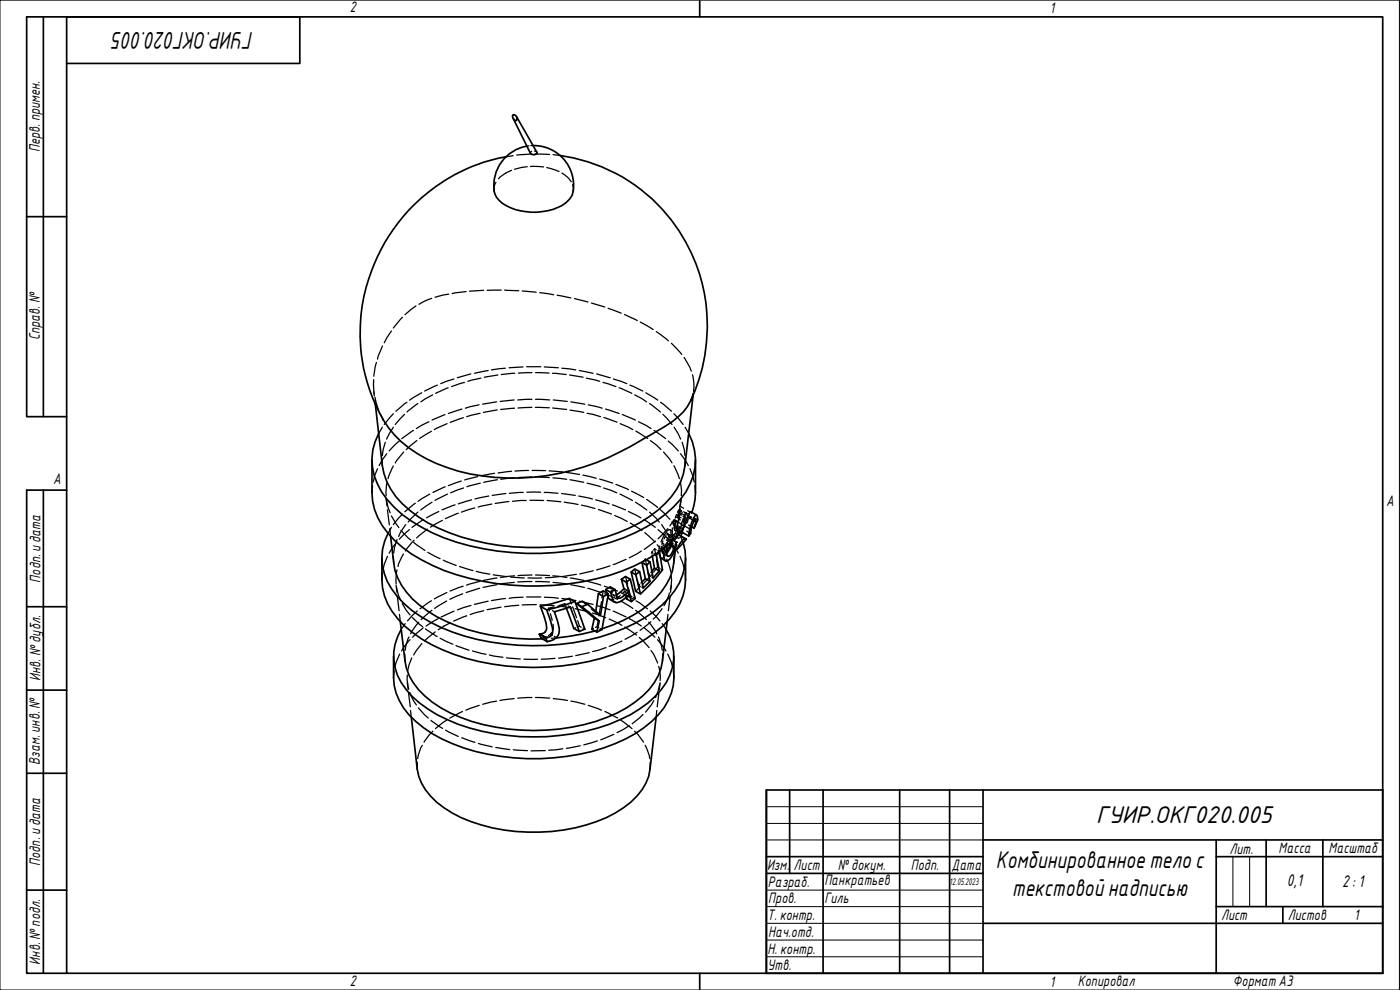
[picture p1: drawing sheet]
<svg xmlns="http://www.w3.org/2000/svg" width="420mm" height="297mm" viewBox="0 0 420 297" stroke-linecap="round" stroke-linejoin="round" font-family="sans-serif">
<g fill="none" stroke="#000" stroke-width=".51">
<path d="M153.9 34.5a1.11 1.11 0 0 1 1.1 .4 1.11 1.11 0 0 1 .1 1.2 1.14 1.14 0 0 1-1.2-1.6zM155 35l6.2 11a1.3 1.3 0 0 1-2 0l-5.2-10.5M151.8 47a53.8 53.8 0 0 0-39.2 74.3 31.7 31.7 0 0 0 18.5 17.8 65.9 65.9 0 0 0 47.9-.3 166.8 166.8 0 0 0 22.8-12.3 15.7 15.7 0 0 0 5.5-6.2M158.1 43.8a12 12 0 0 0-9.8 13.5M160 43.7a11.9 11.9 0 0 1 11.7 14.9 10.8 10.8 0 0 1-8.9 4.9 16.4 16.4 0 0 1-13-3.4l-.8-.9-.7-1.9M168.1 46.7a51.7 51.7 0 0 1 40.5 70.5l-1.3 3.1M208 118.5l-2.5 21.2a20.4 20.4 0 0 1-8.1 13.4 54.1 54.1 0 0 1-27 10.5 72.5 72.5 0 0 1-39-5.2 33.1 33.1 0 0 1-14.1-11.6l-1.2-2.3-.8-2.3-.6-2.5-2.1-18.4M111.6 138v9.8a20.1 20.1 0 0 0 6.8 14.4 49.8 49.8 0 0 0 22.5 11.3 78.8 78.8 0 0 0 49.2-3.6 35.9 35.9 0 0 0 15.3-11.9l.2-.8a5.8 5.8 0 0 1 1.8-3.6l1.6 .9M113.7 130a17.4 17.4 0 0 0 2.5 19.9 42.7 42.7 0 0 0 20.8 12.8 80.2 80.2 0 0 0 50.2-1.4 39 39 0 0 0 18.7-13.7 17.1 17.1 0 0 0 .8-17.6M208.7 138l-.1 11.8-1 3.9M204.3 159.5l2.4 1.3M204.5 159.6l-.2 .4-.3-.1"/>
<path d="M204.8 159.8l-.5 1M207.6 158l.7 .5M208.3 156.3l.6 .3M208.9 156.6l-.2-.6a4.9 4.9 0 0 0-1.4 3.5v.6l-.6 .7M208.9 156.6l-.6 1.9 1.1-2.5-.1-.9-.3-.6a5.6 5.6 0 0 0-1.9 3.7l-.4 2.6M114.6 167.4v6.6a19.1 19.1 0 0 0 6.8 13.8 51.7 51.7 0 0 0 26.3 11.4 73.2 73.2 0 0 0 39.9-4.3 34.7 34.7 0 0 0 15.1-11.5 16.7 16.7 0 0 0 3-9.4v-6.6M116.5 160a16.4 16.4 0 0 0 2.7 18.9 41.5 41.5 0 0 0 20.2 12 74.3 74.3 0 0 0 47.9-2.3 33.1 33.1 0 0 0 16.6-13.7 16.2 16.2 0 0 0 1.1-12M117.2 160.9l1 8.1a19.2 19.2 0 0 0 7.7 12.5 50.7 50.7 0 0 0 25.4 9.7l7.7 .6 3.9-.1M179.6 178.1l1.4-.8 1.6 .9M181.1 179l-1.5-.9-.8 5.3M181.8 176.9l1.5 .8 .9 2.8a1.58 1.58 0 0 0 2.1 0l2.6-2.3 .6 2.3M181.8 176.9l1.3-.8 1.5 .8-1.3 .8"/>
<path d="M181.8 176.9l.3 1M182.4 178.9l.4 .7 1.7 1.1M182.6 178.2l-1.5 .8-.9 5.6-3.9-3.3M182.6 178.2l-1.9 10.7-1.6 .8 .7-3.3M184.6 176.9l.6 2.2 .4 .3M185.4 179.3l.2 .1M186.5 173.8l1.2-.8 1.5 .8-1.2 .9zM186.5 173.8l.8 2.8 1.4 .9M187.3 176.6l-2.3 1.8M188 174.7l.7 2.8M188.7 177.5l-2.1 1.7-1 .2M189.2 173.8l1.4 5.8-1.1 .9-1.5-.8v-.5"/>
<path d="M189.4 171.6l1.4 5.8 1.4 .8M190.8 172.5l1.2-1 1 5 2.1-2.1M192 171.5l-1.5-.8-1.1 .9 1.4 .9M192.7 168.8l1 4.8M192.9 168.5l-.2 .3 1.4 .8M193.9 167.9l1.2 .7M194.1 169.6l1 4.8M195.1 168.6l.9 4.8 1.9-2.1M195.1 174.4l-1.4-.8-1 1M195.1 168.6l-1 1M195.8 166.9l.6 3.6M196.7 166.4l.3 .1"/>
<path d="M197 166.5l.9 4.8M197.9 171.3l-1.5-.8-.8 .9M197.9 165.5h.1M197.9 165.5l.9 5.5-2 2.5-4.6 4.7-1.4-5.7M197.9 165.5l-.9 1M198.2 167.4l1.6 .9M199.5 164.2l-.3 2.3a1.52 1.52 0 0 0 .9 1.9 5.2 5.2 0 0 0 2.5-3.4l.2-.5M200.2 163.6l-.2 1.8 1.2-1.8M200.7 163.3l2.5 1.5M201.5 163.8l-1.4 2.3 .2 .7 .5 .1a2.83 2.83 0 0 0 1.3-1.9l.3-.7M202.8 164.6l-.6 4.4a19 19 0 0 1-7.5 12.3 40.9 40.9 0 0 1-14 7.3M203.6 160.4l2.3 1.3"/>
<path d="M204.8 162.2l.7-.5 .5 .1-2.8 3zM118.1 196.8v6.6a18 18 0 0 0 6.7 13.1 44.7 44.7 0 0 0 21.6 9.8 68.9 68.9 0 0 0 38.2-3.2 33.3 33.3 0 0 0 14.7-10.7 16.1 16.1 0 0 0 2.9-9v-6.6M120.1 186.5l1.4 11.8a18.5 18.5 0 0 0 8.2 12.4 50.3 50.3 0 0 0 26.6 8.4 58.4 58.4 0 0 0 31.7-6.7 21.5 21.5 0 0 0 10.4-11.9l.4-2.2 1.4-11.8M120.4 188.8a15.3 15.3 0 0 0 1.5 18.1 37.6 37.6 0 0 0 19 11.5 67.8 67.8 0 0 0 45.3-2.5 30 30 0 0 0 13.8-11.1 15 15 0 0 0-.1-16M161.9 190.3l2 1zM161.9 190.3l.5 1.1 1.8 1.1M162.2 181.9l.6 1.7a12.2 12.2 0 0 1 1.2 4.6 1.84 1.84 0 0 1-1.9 2M162.2 181.9l1.9 1.1M163.8 191.4l.4 1.1M164.1 183l1.7 5.5a2.03 2.03 0 0 1-1.9 2.8M172.5 180.5l3 8.3-1.6 .7-1.7-.9-2.2-6.1M172.5 180.5l-2.8 1-5.6 1.5"/>
<path d="M172.5 180.5l-1.6-.9-8.7 2.3M173 181.1l5.4 4.4M173.9 189.5l-2.8-7.4-4.7 1.5a13.8 13.8 0 0 1 1.3 6.6 4.1 4.1 0 0 1-3.5 2.3M174.6 182l5.2 4.4M176.3 181.3l-1.5-.9-1.8 .7 1.6 .9M176.3 181.3l-1.7 .7M178.5 189.3l-3.7 .9-8 1.2M179.8 186.4l-1.4-.9-.8 3.3 1.5 .9M123.4 215.2l1.8 15.6a17.1 17.1 0 0 0 8 11.5 48.5 48.5 0 0 0 28.8 7.4 47.4 47.4 0 0 0 25.2-7.4 16.7 16.7 0 0 0 7.9-11.5l1.8-15.6"/>
</g>
<g fill="none" stroke="#000" stroke-width=".38">
<path d="M148.8 54.7a3.6 3.6 0 0 0-.5 2.6M153.5 51.1l-1.7 .8-2.2 1.7M154 46.7l-2.2 .3M158.2 50l-3.8 .8M158.7 43.7l-.6 .1M159.2 50l3.9 .1M159.3 43.7h.7M159.4 46.2l-4.3 .3M159.6 45.4l-.4 .6M160.4 45.3l.7 .3M160.5 46.2l4.4 .1M164.1 50.3l3.7 1.2"/>
<path d="M166 46.4l2.1 .3M168.7 51.9a7.6 7.6 0 0 1 2.7 2.6M171.8 55.4l.3 .9-.1 1.1M117.5 99.3l-2.2 3.6M120.8 95.2l-2.8 3.2M124.8 91.8l-3.3 2.6M129.5 89.5l-3.8 1.8M134.7 88.3l-4.1 .9M139.9 87.5l-4.2 .6M145.2 87.1l-4.3 .3M150.4 87l-4.2 .1M151.4 87l4.3 .2"/>
<path d="M156.7 87.3l4.2 .4M162 87.8l4.2 .6M167.2 88.6l4.1 .8M172.4 89.6l4.1 1M177.5 90.9l4 1.2M182.5 92.5l3.9 1.5M187.5 94.3l3.8 1.9M192.2 96.6l3.8 2.3M197 99.5l3.6 2.8M112.1 113.9l.2 4.3M112.2 117.5l.1 1.3M112.5 119.2l1.2 4"/>
<path d="M113 108.8l-.8 4.1M114.8 103.8l-1.5 3.9M126.6 117.8l-3.7 2.3M129.9 118.5l-3.6 2.1M131.3 115.6l-3.9 1.7M134.5 116.4l-3.8 1.6M136.2 113.7l-3.9 1.4M139.4 114.7l-3.9 1.3M141.3 112.2l-4.1 1.1M144.3 113.5l-3.9 .9M146.5 111.2l-4.1 .8M149.4 112.5l-4 .7"/>
<path d="M151.7 110.5l-4.2 .5M154.5 112l-4.1 .4M157 110.1l-4.2 .2M158.1 110h4.2M159.6 119.8l-4.2 .2M159.6 111.8l-4 .1M160.7 119.8l4.3 .2M160.7 111.8l4.1 .1M163.3 110.1l4.3 .2M165.8 112l4.1 .4M168.6 110.5l4.2 .5M170.9 112.5l4.1 .7"/>
<path d="M173.9 111.2l4.1 .8M176 113.5l4 .9M179.1 112.2l4 1.1M181 114.7l3.8 1.3M184.1 113.7l4 1.4M185.8 116.4l3.8 1.6M189 115.6l3.9 1.7M190.5 118.5l3.6 2.1M193.8 117.8l3.6 2.3M201.5 103l3.1 3.3M205.3 107.3l1.8 3 .4 1.1M207.8 112.4l.4 2.3v2.3"/>
<path d="M208 118.1l-.7 2.2M208.1 118l-.1 .5M208.2 116.9v.6M112.5 120.1l.1 1.2M114.1 124.2l1 1.8M114.7 137.7v2M114.7 128.2l-1 1.8M115.6 132.7l-.6 2.2-.3 1.8M116.1 136.1l-2.3 3.6M118 139.8l-1.5 3.8M118 124.1l-2.7 3.3M118 128.2l-2 3.5"/>
<path d="M119.8 132.3l-3 3M121.2 135.6l-2.6 3.3M121.4 124.3l-2.8 3.1M122.1 120.7l-3.3 2.7M124.1 129.1l-3.5 2.5M125.1 132.2l-3.2 2.7M125.4 121.1l-3.2 2.5M128.7 126.5l-3.7 2.1M129.5 129.4l-3.6 2.2M133.5 124.4l-3.8 1.6M134.2 127.1l-3.8 1.8M138.6 122.7l-4 1.4"/>
<path d="M139.1 125.3l-4 1.4M143.8 121.5l-4.2 1M144.1 124l-4 1M149 120.6l-4.2 .7M149.2 123l-4.1 .7M154.3 120l-4.2 .4M154.4 122.5l-4.2 .4M159.6 122.2l-4.2 .2M160.7 122.2l4.1 .2M165.9 122.4l4.2 .5M166.1 120l4.1 .4M171.1 123l4.1 .7"/>
<path d="M171.3 120.6l4.2 .7M176.2 124l4 1M176.5 121.5l4.2 1M181.2 125.3l4 1.4M181.7 122.7l4.1 1.4M186.1 127.1l3.8 1.8M186.8 124.4l3.9 1.6M190.8 129.3l3.6 2.3M191.6 126.5l3.8 2.1M194.9 121.1l3.3 2.5M195.2 132.2l3.2 2.7M196.3 129.1l3.5 2.5"/>
<path d="M198.2 120.7l3.3 2.7M198.9 124.3l2.8 3.1M199.1 135.6l2.6 3.3M200.5 132.3l3.1 3M202.2 139.7l1.7 3.9M202.2 124.1l2.8 3.3M202.3 128.2l2 3.5M204.2 136.1l1.4 1.9 1 1.7M204.7 132.7l.7 2.2 .1 1.8M205.6 128.2l1.1 1.8M205.6 137.7l-.1 2M111.8 145.7l-.2 2.1"/>
<path d="M113.3 140.6l-.9 2.3-.4 1.7M115.9 149.5l.2 2.3M116 149.8l.5 2.6 .6 1.4M116.2 144.6l-.3 4.2M116.3 153l.5 4.5M117 158.6l.2 2.3M117.5 154.8l2.2 3.5M117.5 158.2l-1 1.8M120.3 159.1l3 2.9M120.8 154.3l-2.8 3.1M121.8 157.4l-1.7 2.4-.5 1.2M122.9 158.9l-3.1 2.9"/>
<path d="M124.7 151l-3.2 2.5M125.4 153.7l-2.9 2.9M127.1 155.9l-3.5 2.3M128.3 158.7l-3.3 2.7M129 148.3l-3.5 2.1M129.7 150.7l-3.5 2.3M131.7 153.5l-3.7 1.9M132.8 156.1l-3.6 2.1M133.6 146l-3.7 1.8M134.3 148.3l-3.7 1.9M136.6 151.5l-3.9 1.5M137.5 154l-3.8 1.6"/>
<path d="M138.4 144.3l-3.8 1.4M139.1 146.4l-3.8 1.5M141.5 150l-4 1.2M142.5 152.4l-4 1.3M143.4 143l-4 1M144.1 145l-4 1M146.7 148.8l-4.1 .9M147.6 151.2l-4.1 .9M148.5 142l-4.1 .7M149.3 143.9l-4.1 .8M151.8 148.1l-4.1 .5M152.7 150.5l-4.1 .6"/>
<path d="M153.5 141.4l-4 .5M154.4 143.4l-4.1 .4M157 147.8l-4.2 .2M157.9 150.2l-4.1 .2M158.1 147.7h4.1M158.6 141.1l-4 .2M159 150.1l4.1 .1M159.6 143.1l-4.1 .2M159.7 141.1l4.1 .1M160.7 143.1l4.1 .2M163.3 147.8l4.1 .2M164.2 150.2l4.1 .3"/>
<path d="M164.8 141.3l4.1 .3M165.9 143.4l4.2 .4M168.5 148.1l4.2 .5M169.4 150.7l4.1 .7M169.9 141.7l4 .7M171.1 143.9l4.1 .8M173.7 148.8l4.1 .9M174.5 151.6l4.1 1M174.9 142.5l4 1M176.2 145l4 1M178.8 150l4 1.2M179.6 152.9l3.9 1.3"/>
<path d="M180 143.7l3.9 1.3M181.2 146.4l3.9 1.5M183.8 151.5l3.9 1.5M184.5 154.7l3.7 1.7M184.8 145.3l3.8 1.6M186.1 148.3l3.7 1.9M188.6 153.5l3.7 1.9M189.2 157l3.5 2.2M189.5 147.4l3.7 1.9M190.7 150.7l3.4 2.3M193.2 155.9l3.5 2.3M193.5 159.8l3.1 2.8"/>
<path d="M194.1 149.8l3.3 2.5M194.9 153.7l3 2.9M197.5 158.9l3 2.9M198.1 152.9l2.9 2.9M198.6 157.4l2.1 3.6M199.9 159.8l-1.5 2.8M200.4 158.6l-2.9 3.1M201 158.9l.9 .5M201.2 159.1l-.4-.2-.5 .4M201.3 159.5l.1 .6M201.7 156.6l2.2 3.5M201.8 158.4v1.6l.4 .6"/>
<path d="M202.2 156.1l-.3 1.1M202.2 156.1l1.1 .6M202.2 156.1l-1.2 1.7M202.2 157.7l.6 .3M202.3 157.1l-.1 .6M202.3 158.4l.3 .7M202.3 158.4l.5 .3M202.5 156.1l2 1 .3-.7M202.5 156.1l-.1 .5M202.5 159.1l.5 .3M202.6 155.8l-.1 .3M202.7 159.9l.1 .3"/>
<path d="M202.7 159.9l1.1 .7M202.7 159.9l-.9 1.1M202.8 155.1l-.1 .3M202.8 155.1l1.1 .6M202.8 159.9l.8 .5M202.8 156.4l-.6 1.3M203.1 156.2l-.8 2.2M203.1 154.4l-.3 .7M203.3 159.9l.2 1.3M203.3 157.7l-.5 1.8M203.3 158.4l.5 .2M203.4 158.9l.3 .2"/>
<path d="M203.4 158.9l-.1 .5M203.4 159l.5 .3M203.4 157l-.5 1.4M203.5 158.7l-.1 .2M203.5 157.5l-.4 4M203.6 159.7l.5 .3M203.6 155.7l.6 .3M203.6 155.7l-.1 .6M203.6 156.1l-.1 1M203.6 153.1l1.2 .6M203.6 153.4l.1 .2M203.6 153.1v.1"/>
<path d="M203.6 153.1l-.3 .6M203.7 153.6l1.8 1.1M203.7 153.6l-.4 1.4M203.7 155.2l-.1 .5M203.8 155.1l-.1 .5M203.8 154.7v.4l.6 .3M203.8 154.2h.1M203.9 158.1l1.1 .6-.1 .7M203.9 158.1l-.2 .3M203.9 158.5l-.1 .1M203.9 158.1v.2M203.9 154.2l.6 .3"/>
<path d="M203.9 154.2l-.1 .2M204 152.7v.2M204 159.7v.2M204 152.9l-.6 2.2M204 152.9l.5 .3M204 152.3v.3M204 152v-.2l1.2 .7M204 159.3l.3 .2M204.1 152.5l-.5 4M204.2 157.9l-.4 .7M204.2 144.6l.3 2.5v1.7M204.3 157.3l1.1 .7"/>
<path d="M204.4 149.8l-.4 2M204.5 154.6l-.7-.4v.5M204.5 149.5l-.3 2.1M204.7 159.2l-.2 .4M204.7 157.1l-.8 2.4M204.8 156.4l.9 .6M204.8 159.6v.2M204.8 156.4l.6 .3M205 156.3l1.1 .7 .1-.4M205 155.8l.6 .3M205 154.9l.6 .3-.1 1.4M205 154.9l.7 .3"/>
<path d="M205.1 158l-.3 .9M205.1 155.6l-.3 .8M205.2 153.5l.5 .4M205.4 157.1l-.2 1.1M205.4 157.8l2 1.1M205.5 156.2l-.3 1.1M205.7 155.2l-.1 .3M205.7 155.2h.1M205.7 153.8l-.3 .9M205.7 153.8l1.2 .7M205.7 153.9l-.6 2.2M205.9 154.4l1.2 .7-.3 .6"/>
<path d="M206.1 159.4l1.2 .7M206.4 153.2l1.2 .7M206.4 155.2l1.9 1.1M206.4 156.3l-.3 .7M206.6 155.7l-.3 .7M206.6 157.5l1 .5M206.7 155.4l.3-.3 .6 .3M207.1 140.6l.9 2.3 .3 1.7M207.4 153.6l.1 .1M207.5 153.8l.1 .1M207.6 153.8v.1M207.6 153.7v.1"/>
<path d="M208.1 155.7l.5 .3M208.2 155.7l.5 .3M208.2 155.3l1.2 .7M208.5 145.7l.2 2.1M114.7 171.9l-.1 2.1M116.3 166.9l-1.4 4M118 166.9l.2 2.1M118.9 175.6l.2 2.1M119 176.2l.6 2.4 .7 1.5M119.1 162.5l-2.3 3.5M119.1 171l-.2 4.2M119.2 161.9l-.8 2.5-.2 1.5"/>
<path d="M119.3 178.9l.5 4.3M121.1 166.2l-1.5 3.1-.2 .7M124.1 162.7l3.4 2.4M124.3 162.1l-2.6 3.2M128.4 165.7l3.7 1.9M133 168.1l3.9 1.6M134.1 177.8l-3.7 1.9M137.9 170l4 1.2M138.9 178.2l-3.9 1.6M139 175.9l-3.9 1.4M142.9 171.4l4.1 .9M144 176.5l-4.1 1.3"/>
<path d="M144 174.4l-4 1.2M148 172.5l4.1 .5M149.1 175.4l-4.1 .9M149.2 173.4l-4.2 .8M151.7 179.6l-4.2 .6M153.2 173.2l4.2 .2M154.4 174.7l-4.2 .5M154.4 172.8l-4.2 .5M157 179.2l-4.2 .3M158.1 179.1h4.2M158.4 173.4h4.2M159.6 174.5l-4.2 .1"/>
<path d="M159.6 172.5l-4.2 .2M160.7 174.5l4.2 .1M160.7 172.5l4.2 .2M163.4 179.2l4.2 .3M165.9 172.8l4.2 .5M166 174.7l4.2 .5M167.8 173l-4.2 .3M168.7 179.6l4.1 .6M170.9 179.6l.6 1.6M171.1 173.4l4.2 .8M171.3 175.4l4.1 .9M173 172.3l-4.2 .7"/>
<path d="M176.3 174.4l4 1.2M176.4 176.5l4.1 1.3M178.1 171.2l-4.1 1M181 177.3l-.3 2.1M181.4 175.9l3.9 1.4M181.5 178.2l3.9 1.6M182.1 177.9l.1 .3M182.3 178.5l.1 .4M183 179.8l.2 .1M183.1 169.8l-4 1.2M183.1 176.1l.2 .5M183.4 179.9l.2 .1"/>
<path d="M183.5 177.2l.2 .8M183.9 178.4l.3 .2M184.1 178.5l.4 .3M184.2 178.6h.3M184.2 179.9l-.6 .1M184.2 178.6l.4 .3M185 178.4l-.2 .1M185.4 179.3l-.4-.2 .5 .3M186.1 178.7l-1.3 .9M186.2 177.8l3.8 1.9M187.5 177.4l.5 .3M187.5 177.4l.1 .6"/>
<path d="M187.5 177.4l-.7 .6M187.7 173l.6 2.2M187.8 178.6l.2 .6M187.9 167.8l-3.9 1.6M188.4 179.4l-.4 .3M188.4 177.9l.5 .3M188.6 176.5l.6 2.2M189.2 178.7l-.4 .4M189.2 178.7l.5 .3M190.1 179.3l.5 .3M190.5 170.7l.4 1.6M191.3 174l.3 1.6"/>
<path d="M191.6 175.6l.5 .3M192 175.3l-.4 .3M192.2 176l-1.4 1.4M192.5 165.3l-3.7 2.1M192.6 176.1l.4 .4M192.7 174.6l-.4 .3M193.2 168.3l-.3 .2M193.7 167.8h.1M193.7 167.8l-.3 .2M193.7 167.8l.3 1.6M193.9 167.9h.1M194.3 171l.3 1.6"/>
<path d="M194.6 172.6l.5 .2M194.9 172.2l-.3 .4M195.5 172.5l-2.6 2.9M195.6 173.2l.4 .2M195.6 165.7l.3 .2M195.6 165.7v.4M195.6 171.4l-.3 .4M195.7 166.5l.1 .4M195.9 165.3l-.3 .4M196.3 166.1l.4 .3M196.5 164.6l.4 .4M196.5 164.6l-.3 .4"/>
<path d="M196.5 164.6l.3 2.3M196.7 162.4l-3.3 2.4M197 167.9l.4 2.2M197.2 163.4l2.4 3.4M197.4 170.1l.5 .3M197.4 170.1l-1.2 1.6M197.4 165.2l.5 .3M198 163.8l-.3 1.3 .2 1.6M198 167.1l.2 .3M198.3 170.7l.5 .3M198.5 164v.6M198.5 164.6l.5 .2"/>
<path d="M198.6 165.2l.3 .8 .6 .4M198.6 165.2l.5 .3M198.8 162.9l.4 .3M198.8 162.9l-.2 .5M198.9 162.3l-.1 .6M199.2 167.2l-.9 .2M199.3 163.4l-.8 1.2M199.5 165.1l.5 .3M199.6 165.8l.5 .3M199.7 163.8l-.2 .4M199.7 163.5l.5 .3M199.8 160.8l-.5 .9"/>
<path d="M200 166.6l.4 .3M200 163l-1.4 2.2M200 163l.2 .1M200.1 167.8l1.3 4M200.4 160.3l-.3 .2M200.4 160.3l.2 .1M200.4 163.2l.3 .1M200.4 160.3l.5 .3M200.5 164.3l-.8 1.4M200.5 163.1l-.3 .5M200.5 165.1l-.7 1.3M200.5 160.3l.5 .3"/>
<path d="M200.7 160.6v.3M200.7 160.9l.5 .3M200.7 160.9l-.7 1.3M200.9 177.9l-1.6 3.8M201 163.2l.5 .2M201 163.2l-.3 .6M201 162l-1 1M201.1 162.7l-.1 .5M201.1 178.9l-.5 4.3M201.2 161.9l.8 2.5 .2 1.5M201.2 162.5l2.4 3.5M201.3 161.7l-.6 .8"/>
<path d="M201.4 161.8h.1M201.4 160.3l.5 .4M201.4 172.8l.1 1.2-.3 2.9M201.4 161.8v.2M201.4 161.8l.5 .2M201.4 161.8l.5 .3M201.4 161.8l-.2 .5M201.4 160.4l-1.1 2M201.4 160.8l.5 .3M201.5 162.7l-.1 .5M201.5 162.7l.5 .3-.5 .8M201.5 162.4v.3"/>
<path d="M201.5 175.6l-.3 2.1M201.5 163l-.7 1.6M201.5 160.8l.6 .3M201.7 161.5l.5 .3M201.9 161.1l-.4 .2M201.9 161.1l.2 .2M202 163.8l.5 .3M202.1 160.6l.5 .3M202.2 161.5v.3M202.2 161.8l-.3 .6M202.2 166.9v2.1M202.4 162.4l.5 .3-.1 .5"/>
<path d="M202.4 164.3h.1M202.4 161l.5 .3M202.5 162.4l.5 .3v.3M202.5 164.1h.1M202.6 163.3l.5 .3M202.7 163.6l-.2 .5M202.8 164.2v.3M202.9 160.5v.5M202.9 161.1v.2M202.9 161.3l-.4 .9M202.9 162.5l-.1 2.1M203.1 163.6l-.2 .3"/>
<path d="M203.1 163.3v.3M203.1 161.2l.5 .3M204.1 166.9l.9 2.2 .4 1.8M204.3 160.8l-.3 .6M204.3 161l.7 1.9M204.9 161.1l1.1 .7M205.6 171.9l.1 2.1M119.9 184.3l.2 2.2M120 196.3l-1.1 2.4-.4 1.5M120.7 181.1l1.2 2 1.2 1.4M121.5 196.2v2.1M121.6 187.1l-1.2 1.7"/>
<path d="M122.7 191.1l-.9 2.8-.2 1.2M123.1 191.9l-2 2.4-.6 1M123.6 197.4l-.9 2.1-.4 2M123.8 185.3l3.1 2.8M125.2 183.3l-2.9 3M125.7 186.7l-2.2 2.8-.2 .7M126.6 193.1l-2.5 3.4M127 188.4l-3.2 2.8M127.7 188.7l3.5 2.3M129.5 180.3l-3.5 2.4M129.6 183.1l-3.2 2.8M130.6 189.6l-3.2 2.7"/>
<path d="M131.5 185.6l-3.6 2.2M132.1 191.5l3.8 1.8M134 180.3l-3.6 2.2M135.2 186.9l-3.7 2.1M136.3 183.4l-3.9 1.7M136.8 193.7l4 1.4M140.1 184.8l-4 1.6M141.4 181.7l-4.1 1.3M141.8 195.3l4.1 1M145.2 183.2l-4.1 1.2M146.5 180.4l-4.1 .9M146.9 196.5l4 .7"/>
<path d="M150.4 182.2l-4.2 .7M152 197.3l4.1 .4M155.7 181.6l-4.3 .4M157.2 197.8h4.2M161 181.4l-4.3 .1M162.1 181.5l4.2 .2M162.6 191.4h-.2M163.9 191.1l-1 .2M164.1 191.6l-1.2 .1M164.6 182.5l.6 .4M165.2 184.1l.5 2M165.2 190.2l.6 .4"/>
<path d="M165.6 189.7l-1 1M165.8 183.2l.6 .4M166 187.3l-.1 1.9M166.2 182.1l-1.6 .4 .2 .8M166.4 190.9l.6 .4M166.6 197.5l-4.2 .3M166.8 191.4l-1.3 .1M167.4 181.8l4.2 .6M169.5 181.2l.6 .3M169.5 181.2l.2 .4M169.5 181.2l-1.7 .5M169.8 182l.2 .5"/>
<path d="M170.6 181.8l.5 .3M171.8 196.9l-4.2 .6M171.8 182l1.2 3.3M172.6 182.6l4.2 1M172.8 188.3l-.6 .3M173.4 186.2l.5 1.7M173.9 180.4l4.1 .9M173.9 187.9l-.5 .2M173.9 187.9l.5 .3M174.8 180.4l1.3 1.1M175 188.5l.5 .3M176.8 195.8l-4 .9"/>
<path d="M177.4 182.7l1.4 1.1M177.8 183.9l4 1.4M178.1 188.5l-.5 .3M178.8 183.8l.5 .3M178.8 183.7v.1M178.8 183.4v.2M179 181.7l4.1 1.3M179.2 188l-.5 .3M179.2 188l.5 .3M179.3 189.1l-.8 .2M179.6 185.9l-.4 2.1M179.7 184.4l.5 .2"/>
<path d="M180.1 188.6l.6 .3M180.5 180.5l-.7 4.3M180.7 188.6l-.7 .3M181.9 194.3l-4 1.2M182.8 185.7l3.8 1.9M183.6 180l.4 .3M184 183.4l3.9 1.7M184.5 180.6l.5 .2M186.3 180.3l3.6 2.2M186.6 192.3l-3.8 1.6M187.5 188.1l3.5 2.4M188.8 185.6l3.7 2.2"/>
<path d="M190.8 183.1l3.2 2.8M190.9 180.3l3.4 2.4M191.2 189.7l-3.6 2.1M191.8 191.2l3 3.1M193.4 188.4l3.1 2.8M194.7 186.7l2.1 2.8 .3 .7M195.1 183.3l3 3M195.3 186.5l-3.2 2.7M195.4 195.2l.8 1.1 1.2 2.6M197.3 191.9l2 2.4 .5 1M197.6 191.1l1 2.8 .2 1.2M197.7 199.9l.5 2.9-.1 1.4"/>
<path d="M198.7 182.6l-2.7 3.2M198.8 187.1l1.1 1.7M198.9 196.2l-.1 2.1M200.4 196.3l1.1 2.4 .4 1.5M200.5 184.3l-.3 2.2M118.3 201.2l-.2 2.2M122.2 202.6v1.3l.5 2.8M122.2 204.8l.3 2.1M122.6 207.9l.5 4.2M123 207.8l1.2 2.6 .8 1.1M123.2 213.2l.2 2M125.5 212.4l3 3"/>
<path d="M129.3 216.1l3.5 2.5M129.9 219.4l-1.1 1.1-1.5 2.2M133.7 219.1l3.8 1.9M134.1 216l-3.4 2.6M138.8 213.5l-3.8 1.9M143.8 211.6l-4 1.5M149 210.4l-4.2 .9M154.3 209.6l-4.2 .6M159.6 209.3l-4.2 .2M160.7 209.3l4.3 .2M166.1 209.6l4.2 .6M171.3 210.4l4.2 .9"/>
<path d="M176.5 211.6l4 1.5M181.5 213.5l3.9 1.9M186.2 216l3.5 2.6M188.8 217.7l-3.6 2.1M190.4 219.4l1.1 1.1 1.6 2.2M193 214.4l-3.3 2.8M196.2 210.2l-2.5 3.5M197.1 213.2l-.2 2M197.7 207.9l-.5 4.2M198 205.2l-.5 2-.8 2.1M198.1 204.8l-.2 2.1M202.1 201.2l.1 2.2"/>
<path d="M125.2 228.7v2.1M126.7 223.6l-.5 .9-.9 3.1M138.6 221.3l4 1.4M143.6 223.1l4.1 1M148.8 224.3l4.2 .6M154.1 225l4.2 .2M163.6 225.2l-4.2 .1M168.9 224.6l-4.2 .5M174.1 223.8l-4.1 .7M179.3 222.3l-4.1 1.2M184.2 220.3l-3.9 1.7M193.6 223.6l1.2 3 .2 1"/>
<path d="M195.1 228.7v2.1"/>
</g>
<g fill="#000">
<circle cx="203.8" cy="154.2" r=".19"/>
<circle cx="205.6" cy="155.2" r=".19"/>
<circle cx="205.7" cy="153.9" r=".19"/>
<circle cx="205.7" cy="153.8" r=".19"/>
<circle cx="207" cy="155.1" r=".19"/>
<circle cx="207.1" cy="155.1" r=".19"/>
<circle cx="202.9" cy="162.7" r=".19"/>
<circle cx="203" cy="162.7" r=".19"/>
</g>
<path d="M20 5.1h395v286.9h-395zM210 0v5.1M210 292v5" fill="none" stroke="#000" stroke-width=".51"/>
<path d="M0 0h420v297h-420z" fill="none" stroke="#000" stroke-width=".3"/>
<g fill="none" stroke="#000" stroke-width=".51">
<path d="M230 237h185v55h-185zM237 237v25.1M247 237v55M270 237v55M285 237v55M295 237v55M230 257h65M295 252h120M365 257h50M365 252v40M380 252v20M397 252v20"/>
<path d="M230 262.1h65M295 277h120M365 272h50M385 272v5"/>
</g>
<path d="M230 242h65M230 247.1h65M230 252h65M370 257v15M375 257v15M230 267.1h65M230 272h65M230 277h65M230 282.1h65M230 287.1h65" fill="none" stroke="#000" stroke-width=".3"/>
<path d="M13 5.1v119.9M20 19h70v-13.9h-82v119.9h12M8 65h12M13 147.1v144.9M20 147.1h-12v144.9h12M8 182h12M8 207.1h12M8 232h12M8 267.1h12" fill="none" stroke="#000" stroke-width=".51"/>
<g font-size="7">
<text x="76.1" y="9.5" transform="rotate(180 76.1 9.5)">ГУИР.ОКГ020.005</text>
<text x="328.9" y="247">ГУИР.ОКГ020.005</text>
<text x="298.9" y="260.3">Комбинированное тело с</text>
<text x="303.8" y="268.8">текстовойнадписью</text>
</g>
<g font-size="4.9">
<text x="386.2" y="265.9">0,1</text>
<text x="402.8" y="266.2">2: 1</text>
</g>
<g font-size="4.4">
<text x="105" y="3.7">2</text>
<text x="315" y="3.8">1</text>
<text x="11.9" y="45.6" transform="rotate(-90 11.9 45.6)">Перв. примен.</text>
<text x="12" y="102.2" transform="rotate(-90 12 102.2)">Справ. №</text>
<text x="16" y="145.2">A</text>
<text x="416" y="151.7">A</text>
<text x="12.2" y="174.8" transform="rotate(-90 12.2 174.8)">Подп. идата</text>
<text x="12.2" y="204.3" transform="rotate(-90 12.2 204.3)">Инв. №дубл.</text>
<text x="12" y="229.5" transform="rotate(-90 12 229.5)">Взам. инв. №</text>
<text x="369" y="256.1">Лит.</text>
<text x="383.7" y="256.1">Масса</text>
<text x="398.7" y="256.1">Масштаб</text>
<text x="12.1" y="259.8" transform="rotate(-90 12.1 259.8)">Подп. идата</text>
<text x="230.2" y="261.1">Изм.</text>
<text x="238.2" y="261.1">Лист</text>
<text x="251.5" y="261">№докум.</text>
<text x="273.4" y="261.2">Подп.</text>
<text x="285.6" y="261.2">Дата</text>
<text x="230.4" y="266.1">Разраб.</text>
<text x="247.4" y="265.7">Панкратьев</text>
<text x="230.6" y="271.1">Пров.</text>
<text x="247.4" y="271.1">Гиль</text>
<text x="230.3" y="276.1">Т. контр.</text>
<text x="230.5" y="281.1">Нач.отд.</text>
<text x="366.5" y="276.1">Лист</text>
<text x="386.5" y="276.1">Листов</text>
<text x="406.4" y="276">1</text>
<text x="230.4" y="286.1">Н. контр.</text>
<text x="12.1" y="289.4" transform="rotate(-90 12.1 289.4)">Инв. №подл.</text>
<text x="230.3" y="291.1">Утв.</text>
<text x="105" y="295.9">2</text>
<text x="315" y="296.1">1</text>
<text x="323.5" y="295.8">Копировал</text>
<text x="370" y="295.8">Формат А3</text>
</g>
<text font-size="2.8" x="285" y="265.5">12.05.2023</text>
</svg>
